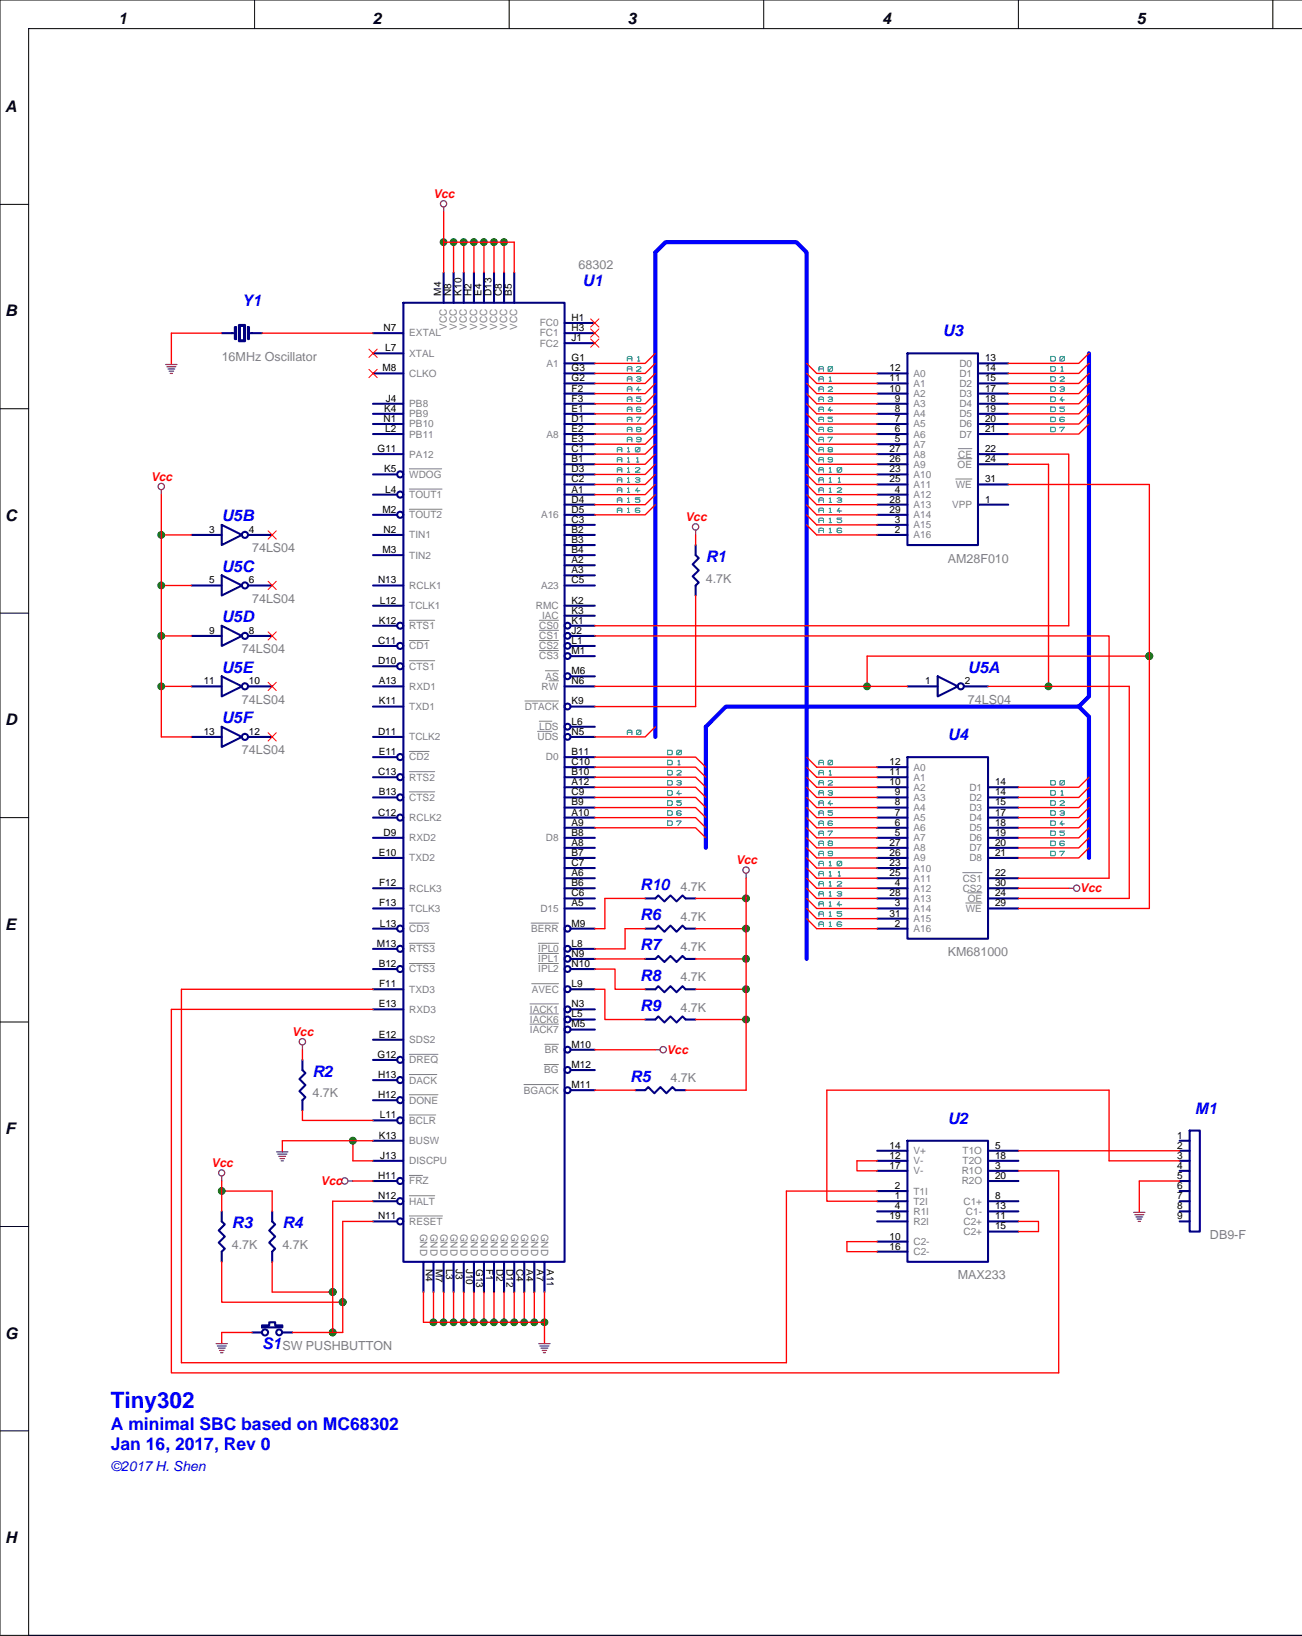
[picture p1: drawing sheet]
<svg xmlns="http://www.w3.org/2000/svg" width="222mm" height="279mm" viewBox="0 0 222 279" stroke-linecap="round" stroke-linejoin="round" font-family="sans-serif">
<g fill="none" stroke="#000" stroke-width=".17">
<path d="M43.5 0v4.9M86.9 0v4.9M130.4 0v4.9M173.8 0v4.9M217.3 0v4.9M222.3 4.9h-217.4v274.4M222.3 0h-222.3v279.3h222.3M0 34.9h4.9M0 69.8h4.9M0 104.7h4.9M0 139.6h4.9M0 174.5h4.9"/>
<path d="M0 209.5h4.9M0 244.4h4.9"/>
</g>
<g fill="none" stroke="#000080" stroke-width=".35">
<path d="M37.8 56.9h2.3M40.1 55.9h.2v2h-.2zM40.8 55.5h1v2.8h-1zM41 55.7h.7v2.4h-.7zM42.3 55.9h.2v2h-.2zM42.5 56.9h2.2M63.7 56.9h5.2M68.9 51.7h27.5v163.8h-27.5zM75.7 46.5v5.2M77.4 46.5v5.2M79.2 46.5v5.2M80.9 46.5v5.2"/>
<path d="M82.6 46.5v5.2M84.3 46.5v5.2M86 46.5v5.2M87.8 46.5v5.2M96.4 55.2h5.1M96.4 56.9h5.1M96.4 58.6h5.1M63.7 63.8h5.2M63.7 69h5.2M63.7 70.7h5.2M63.7 72.4h5.2M63.7 74.1h5.2"/>
<path d="M63.7 77.6h5.2M63.7 60.3h5.2M96.4 62.1h5.1M96.4 63.8h5.1M96.4 65.5h5.1M96.4 67.2h5.1M96.4 69h5.1M96.4 70.7h5.1M96.4 72.4h5.1M96.4 74.1h5.1M96.4 75.9h5.1M96.4 77.6h5.1"/>
<path d="M96.4 79.3h5.1M149.7 63.8h5.2M149.7 65.5h5.2M149.7 67.2h5.2M149.7 69h5.2M149.7 70.7h5.2M149.7 72.4h5.2M149.7 74.1h5.2M149.7 75.9h5.2M149.7 77.6h5.2M149.7 79.3h5.2M154.9 60.3h12v32.8h-12z"/>
<path d="M166.9 62.1h5.2M166.9 63.8h5.2M166.9 65.5h5.2M166.9 67.2h5.2M166.9 69h5.2M166.9 70.7h5.2M166.9 72.4h5.2M166.9 74.1h5.2M166.9 77.6h5.2M166.9 79.3h5.2M32.7 91.4h5.1M32.7 100h5.1"/>
<path d="M37.8 89.6l3.5 1.8-3.5 1.7zM37.8 98.3l3.5 1.7-3.5 1.7zM42.3 91.4h4.2M42.3 100h4.2M63.7 81h4.1M63.7 84.5h4.1M63.7 87.9h4.1M63.7 91.4h5.2M63.7 94.8h5.2M63.7 100h5.2M96.4 81h5.1M96.4 82.7h5.1"/>
<path d="M96.4 84.5h5.1M96.4 86.2h5.1M96.4 87.9h5.1M96.4 89.6h5.1M96.4 91.4h5.1M96.4 93.1h5.1M96.4 94.8h5.1M96.4 96.5h5.1M96.4 98.3h5.1M96.4 100h5.1M118.7 93.1v1.7l.6 .5-1.1 1.1 1.1 1-1.1 1 1.1 1.1-.6 .5v1.7M149.7 81h5.2"/>
<path d="M149.7 82.7h5.2M149.7 84.5h5.2M149.7 86.2h5.2M149.7 87.9h5.2M149.7 89.6h5.2M149.7 91.4h5.2M166.9 82.7h5.2M166.9 86.2h5.2M32.7 117.2h5.1M32.7 108.6h5.1M37.8 106.9l3.5 1.7-3.5 1.7zM37.8 115.5l3.5 1.7-3.5 1.7z"/>
<path d="M42.3 117.2h4.2M42.3 108.6h4.2M63.7 117.2h5.2M63.7 106.9h4.1M63.7 110.3h4.1M63.7 103.4h5.2M63.7 113.8h4.1M96.4 117.2h5.1M96.4 103.4h5.1M96.4 105.2h5.1M97.4 115.5h4.1M97.4 106.9h4.1"/>
<path d="M97.4 108.6h4.1M97.4 110.3h4.1M97.4 112.1h4.1M154.9 117.2h5.2M160.1 115.5l3.4 1.7-3.4 1.7zM164.5 117.2h4.2M32.7 125.9h5.1M37.8 124.1l3.5 1.8-3.5 1.7zM42.3 125.9h4.2M63.7 129.3h4.1M63.7 132.7h4.1M63.7 136.2h4.1"/>
<path d="M63.7 139.6h4.1M63.7 125.9h5.2M63.7 120.7h5.2M96.4 129.3h5.1M96.4 131h5.1M96.4 132.7h5.1M96.4 134.5h5.1M96.4 136.2h5.1M96.4 137.9h5.1M96.4 139.6h5.1M97.4 124.1h4.1M97.4 125.9h4.1"/>
<path d="M97.4 120.7h4.1M149.7 131h5.2M149.7 132.7h5.2M149.7 134.5h5.2M149.7 136.2h5.2M149.7 137.9h5.2M149.7 139.6h5.2M154.9 129.3h13.8v31h-13.8zM168.7 134.5h5.1M168.7 136.2h5.1M168.7 137.9h5.1M168.7 139.6h5.1"/>
<path d="M63.7 143.1h5.2M63.7 146.5h5.2M63.7 151.7h5.2M63.7 155.2h5.2M63.7 158.6h4.1M96.4 141.4h5.1M96.4 143.1h5.1M96.4 144.8h5.1M96.4 146.5h5.1M96.4 148.3h5.1M96.4 150h5.1M96.4 151.7h5.1"/>
<path d="M96.4 153.4h5.1M96.4 155.2h5.1M97.4 158.6h4.1M110.1 158.6h1.8l.5-.5 1 1 1-1 1.1 1 1-1 .5 .5h1.7M110.1 153.4h1.8l.5-.5 1 1 1-1 1.1 1 1-1 .5 .5h1.7M149.7 141.4h5.2M149.7 143.1h5.2M149.7 144.8h5.2M149.7 146.5h5.2M149.7 148.3h5.2M149.7 150h5.2M149.7 151.7h5.2"/>
<path d="M149.7 153.4h5.2M149.7 155.2h5.2M149.7 158.6h5.2M149.7 156.9h5.2M168.7 141.4h5.1M168.7 143.1h5.1M168.7 144.8h5.1M168.7 146.5h5.1M168.7 150h5.1M168.7 151.7h5.1M168.7 153.4h5.1M168.7 155.2h5.1"/>
<path d="M63.7 169h5.2M63.7 162.1h4.1M63.7 165.5h4.1M63.7 172.4h5.2M63.7 177.6h5.2M97.4 169h4.1M97.4 162.1h4.1M97.4 163.8h4.1M97.4 165.5h4.1M97.4 172.4h4.1M97.4 174.1h4.1M97.4 175.8h4.1"/>
<path d="M97.4 179.3h4.1M110.1 163.8h1.8l.5-.5 1 1 1-1 1.1 1 1-1 .5 .5h1.7M110.1 169h1.8l.5-.6 1 1.1 1-1.1 1.1 1.1 1-1.1 .5 .6h1.7M110.1 174.1h1.8l.5-.5 1 1 1-1 1.1 1 1-1 .5 .5h1.7M51.6 181v1.8l.5 .5-1 1 1 1-1 1.1 1 1-.5 .5v1.7M63.7 198.2h5.2M63.7 194.8h5.2M63.7 191.3h4.1M63.7 187.9h4.1M63.7 184.5h4.1M63.7 181h4.1M97.4 182.8h4.1"/>
<path d="M97.4 186.2h4.1M108.4 186.2h1.7l.6-.5 1 1 1-1 1 1 1.1-1 .5 .5h1.7M149.7 196.5h5.2M149.7 198.2h5.2M149.7 200h5.2M154.9 194.8h13.8v20.7h-13.8zM168.7 198.2h5.1M168.7 196.5h5.1M168.7 200h5.1M201.4 198.2h1.7M201.4 194.8h1.7M201.4 196.5h1.7"/>
<path d="M201.4 200h1.7M203.1 193.1h1.7v17.2h-1.7zM37.8 206.9v1.7l.6 .5-1.1 1 1.1 1.1-1.1 1 1.1 1.1-.6 .5v1.7M46.5 206.9v1.7l.5 .5-1 1 1 1.1-1 1 1 1.1-.5 .5v1.7M63.7 208.6h4.1M63.7 205.1h4.1M63.7 201.7h4.1M72.3 215.5v5.2M74 215.5v5.2M75.7 215.5v5.2M77.4 215.5v5.2M79.2 215.5v5.2"/>
<path d="M80.9 215.5v5.2M82.6 215.5v5.2M84.3 215.5v5.2M86 215.5v5.2M87.8 215.5v5.2M89.5 215.5v5.2M91.2 215.5v5.2M92.9 215.5v5.2M149.7 208.6h5.2M149.7 205.1h5.2M149.7 203.4h5.2M149.7 206.9h5.2"/>
<path d="M149.7 212h5.2M149.7 213.8h5.2M168.7 208.6h5.1M168.7 205.1h5.1M168.7 201.7h5.1M168.7 206.9h5.1M168.7 210.3h5.1M201.4 208.6h1.7M201.4 205.1h1.7M201.4 201.7h1.7M201.4 203.4h1.7M201.4 206.9h1.7"/>
<path d="M43 227.6h1.7M44.7 226.4h1.3v-.6h1v.6h1.2v.3h-3.5zM48.2 227.6h1.7"/>
<circle cx="41.8" cy="91.3" r=".52"/>
<circle cx="41.8" cy="100" r=".52"/>
<circle cx="68.3" cy="87.9" r=".52"/>
<circle cx="68.3" cy="81" r=".52"/>
<circle cx="68.3" cy="84.5" r=".52"/>
<circle cx="41.8" cy="108.6" r=".52"/>
<circle cx="41.8" cy="117.2" r=".52"/>
<circle cx="68.3" cy="110.3" r=".52"/>
<circle cx="68.3" cy="113.8" r=".52"/>
<circle cx="68.3" cy="106.9" r=".52"/>
<circle cx="96.9" cy="115.5" r=".51"/>
<circle cx="96.9" cy="110.3" r=".51"/>
<circle cx="96.9" cy="108.6" r=".51"/>
<circle cx="96.9" cy="106.9" r=".51"/>
<circle cx="96.9" cy="112" r=".51"/>
<circle cx="164" cy="117.2" r=".52"/>
<circle cx="41.8" cy="125.8" r=".52"/>
<circle cx="68.3" cy="136.2" r=".52"/>
<circle cx="68.3" cy="139.6" r=".52"/>
<circle cx="68.3" cy="132.7" r=".52"/>
<circle cx="68.3" cy="129.3" r=".52"/>
<circle cx="96.9" cy="125.8" r=".51"/>
<circle cx="96.9" cy="124.1" r=".51"/>
<circle cx="96.9" cy="120.7" r=".51"/>
<circle cx="68.3" cy="158.6" r=".52"/>
<circle cx="96.9" cy="158.6" r=".51"/>
<circle cx="68.3" cy="165.5" r=".52"/>
<circle cx="68.3" cy="162" r=".52"/>
<circle cx="96.9" cy="168.9" r=".51"/>
<circle cx="96.9" cy="172.4" r=".51"/>
<circle cx="96.9" cy="175.8" r=".51"/>
<circle cx="96.9" cy="165.5" r=".51"/>
<circle cx="96.9" cy="162" r=".51"/>
<circle cx="96.9" cy="163.8" r=".51"/>
<circle cx="96.9" cy="174.1" r=".51"/>
<circle cx="96.9" cy="179.3" r=".51"/>
<circle cx="68.3" cy="191.3" r=".52"/>
<circle cx="68.3" cy="184.5" r=".52"/>
<circle cx="68.3" cy="187.9" r=".52"/>
<circle cx="68.3" cy="181" r=".52"/>
<circle cx="96.9" cy="182.7" r=".51"/>
<circle cx="96.9" cy="186.2" r=".51"/>
<circle cx="68.3" cy="208.6" r=".52"/>
<circle cx="68.3" cy="205.1" r=".52"/>
<circle cx="68.3" cy="201.7" r=".52"/>
<circle cx="45.2" cy="227.6" r=".52"/>
<circle cx="47.7" cy="227.5" r=".5"/>
</g>
<g fill="none" stroke="#808080" stroke-width=".17">
<path d="M163.5 78.3h2.4M163.6 76.6h2.3M69.9 80.1h5.5M69.9 83.5h5.6M69.9 87h5.6M163.1 81.8h2.8M69.9 105.9h4.3M69.9 109.4h3.4M69.9 112.8h4.3M89.6 119.7h5.7M92.1 105.9h3.2M92.1 107.7h3.2"/>
<path d="M92.1 109.4h3.2M92.1 111.1h3.2M93.1 114.6h2.2M93.7 116.3h1.7M69.9 128.3h3.4M69.9 131.8h4.3M69.9 135.2h4.3M91.8 124.9h2.4M92.1 123.2h2.1M69.9 157.6h3.4M90.7 157.6h4.6M164.3 149h3.3"/>
<path d="M164.8 154.2h2.8M165.2 152.5h2.4M69.9 161.1h4.3M69.9 164.5h4.3M90.5 171.4h4.8M90.5 173.2h4.8M90.5 174.9h4.8M90.8 168h4.5M91.9 161.1h3.4M91.9 162.8h3.4M91.9 164.5h3.4M93 178.4h2.3"/>
<path d="M69.9 190.4h4.5M69.9 187h4.9M69.9 183.5h4.7M69.9 180.1h4.9M89.4 185.2h5.9M92.9 181.8h2.4M69.9 207.7h5.6M69.9 204.2h4.3M69.9 200.7h2.2"/>
</g>
<path d="M185.9 60.3v58.6l-1.8 1.8M111.9 125.9v-82.8l1.7-1.7h22.4l1.7 1.7v120.7M120.5 144.8v-20.7l3.4-3.4h60.2l1.8 1.7v24.1" fill="none" stroke="#00f" stroke-width=".7"/>
<g fill="none" stroke="#f00" stroke-width=".23">
<path d="M75.7 36.2v5.2h1.7M37.8 56.9h-8.5v5.2M44.7 56.9h19M75.7 41.4v5.1M77.4 41.4v5.1M77.4 41.4h10.4v5.1M79.2 41.4v5.1M80.9 41.4v5.1M82.6 41.4v5.1M84.3 41.4v5.1M86 41.4v5.1M111.9 60.3l-1.8 1.8h-8.6"/>
<path d="M111.9 62.1l-1.8 1.7h-8.6M111.9 63.8l-1.8 1.7h-8.6M111.9 65.5l-1.8 1.7h-8.6M111.9 67.2l-1.8 1.8h-8.6M111.9 69l-1.8 1.7h-8.6M111.9 70.7l-1.8 1.7h-8.6M111.9 72.4l-1.8 1.7h-8.6M111.9 74.1l-1.8 1.8h-8.6M111.9 75.9l-1.8 1.7h-8.6M111.9 77.6l-1.8 1.7h-8.6M111.9 79.3l-1.8 1.7h-8.6M137.7 62.1l1.7 1.7h10.3"/>
<path d="M137.7 63.8l1.7 1.7h10.3M137.7 65.5l1.7 1.7h10.3M137.7 67.2l1.7 1.8h10.3M137.7 69l1.7 1.7h10.3M137.7 70.7l1.7 1.7h10.3M137.7 72.4l1.7 1.7h10.3M137.7 74.1l1.7 1.8h10.3M137.7 75.9l1.7 1.7h10.3M137.7 77.6l1.7 1.7h10.3M137.7 79.3l1.7 1.7h10.3M172.1 77.6h10.3v29.3h-80.9M172.1 79.3h6.9v37.9"/>
<path d="M185.9 60.3l-1.7 1.8h-12.1M185.9 62.1l-1.7 1.7h-12.1M185.9 63.8l-1.7 1.7h-12.1M185.9 65.5l-1.7 1.7h-12.1M185.9 67.2l-1.7 1.8h-12.1M185.9 69l-1.7 1.7h-12.1M185.9 70.7l-1.7 1.7h-12.1M185.9 72.4l-1.7 1.7h-12.1M27.5 91.4h5.2M27.5 100h5.2M27.5 91.4v34.5h5.2M27.5 84.5v6.9"/>
<path d="M111.9 81l-1.8 1.7h-8.6M111.9 82.7l-1.8 1.8h-8.6M111.9 84.5l-1.8 1.7h-8.6M111.9 86.2l-1.8 1.7h-8.6M118.7 91.4v1.7M137.7 81l1.7 1.7h10.3M137.7 82.7l1.7 1.8h10.3M137.7 84.5l1.7 1.7h10.3M137.7 86.2l1.7 1.7h10.3M137.7 87.9l1.7 1.7h10.3M137.7 89.6l1.7 1.8h10.3M172.1 82.7h24.1v72.5h-22.4"/>
<path d="M27.5 108.6h5.2M27.5 117.2h5.2M101.5 108.6h87.8v41.4h-15.5M101.5 117.2h53.4M118.7 101.7v19h-17.2M168.7 117.2h24.1v36.2h-19M196.2 112.1h-48.2v5.1M101.5 129.3h17.2l1.8 1.7M101.5 131h17.2l1.8 1.7M101.5 132.7h17.2l1.8 1.8M101.5 134.5h17.2l1.8 1.7M101.5 136.2h17.2l1.8 1.7"/>
<path d="M101.5 137.9h17.2l1.8 1.7M101.5 139.6h17.2l1.8 1.8M111.9 124.1l-1.8 1.8h-8.6M137.7 129.3l1.7 1.7h10.3M137.7 131l1.7 1.7h10.3M137.7 132.7l1.7 1.8h10.3M137.7 134.5l1.7 1.7h10.3M137.7 136.2l1.7 1.7h10.3M137.7 137.9l1.7 1.7h10.3M137.7 139.6l1.7 1.8h10.3M185.9 132.7l-1.7 1.8h-10.4M185.9 134.5l-1.7 1.7h-10.4"/>
<path d="M185.9 136.2l-1.7 1.7h-10.4M185.9 137.9l-1.7 1.7h-10.4M185.9 139.6l-1.7 1.8h-10.4M101.5 141.4h17.2l1.8 1.7M110.1 153.4h-6.8v5.2h-1.8M110.1 158.6h-3.4v3.5h-5.2M118.7 153.4h8.7M118.7 158.6h8.7M127.4 153.4v32.8h-10.4M127.4 150v3.4M137.7 141.4l1.7 1.7h10.3M137.7 143.1l1.7 1.7h10.3"/>
<path d="M137.7 144.8l1.7 1.7h10.3M137.7 146.5l1.7 1.8h10.3M137.7 148.3l1.7 1.7h10.3M137.7 150l1.7 1.7h10.3M137.7 151.7l1.7 1.7h10.3M137.7 153.4l1.7 1.8h10.3M137.7 155.2l1.7 1.7h10.3M137.7 156.9l1.7 1.7h10.3M173.8 151.7h8.6M185.9 144.8l-1.8 1.7h-10.3M185.9 141.4l-1.7 1.7h-10.4M185.9 143.1l-1.7 1.7h-10.4"/>
<path d="M51.6 179.3v1.7M63.7 169h-32.7v63.7h103.2v-29.3h15.5M63.7 172.4h-34.4v62.1h151.4v-34.5h-6.9M101.5 169h1.8v5.1h6.8M101.5 165.5h3.5v3.5h5.1M101.5 179.3h10.4M101.5 163.8h8.6M118.7 169h8.7M118.7 163.8h8.7M118.7 174.1h8.7M51.6 189.6v1.7h12.1M60.2 194.8v3.4h3.5"/>
<path d="M63.7 194.8h-15.5v1.7M101.5 186.2h6.9M149.7 198.2h-3.4v1.8h3.4M173.8 196.5h27.6M201.4 198.2h-12.1v-12h-48.2v18.9h8.6M37.8 215.5v6.9h20.7M37.8 203.4h8.7v3.5M37.8 201.7v5.2M46.5 215.5v5.2h10.3M60.2 201.7h3.5M63.7 205.1h-6.9v22.5M63.7 208.6h-5.2v19h-8.6"/>
<path d="M149.7 212h-5.1v1.8h5.1M173.8 208.6h3.5v1.7h-3.5M201.4 201.7h-6.9v5.2M43 227.6h-5.2v1.7M72.3 220.7v5.1h20.6M74 220.7v5.1M75.7 220.7v5.1M77.4 220.7v5.1M79.2 220.7v5.1M80.9 220.7v5.1M82.6 220.7v5.1M84.3 220.7v5.1"/>
<path d="M86 220.7v5.1M87.8 220.7v5.1M89.5 220.7v5.1M91.2 220.7v5.1M92.9 220.7v8.6"/>
</g>
<g fill="none" stroke="#008080" stroke-width=".17">
<path d="M105.4 78.9v-.6l.2-.2 .6 .2v.6M105.4 78.5h.8M105.4 77.2v-.7l.2-.1 .6 .1v.7M105.4 76.8h.8M107.1 61.7v-.7l.2-.1h.4l.2 .1v.7M107.1 63.4v-.7l.2-.1 .6 .1v.7M107.1 65.1v-.6l.2-.2 .6 .2v.6M107.1 66.8v-.6l.2-.1 .6 .1v.6M107.1 68.6v-.7l.2-.1 .6 .1v.7M107.1 70.3v-.6l.2-.2h.4l.2 .2v.6M107.1 72v-.6l.2-.2 .6 .2v.6M107.1 73.7v-.6l.2-.1 .6 .1v.6"/>
<path d="M107.1 75.5v-.7l.2-.1 .6 .1v.7M107.1 63h.8M107.1 64.7h.8M107.1 66.4h.8M107.1 68.2h.8M107.1 69.9h.8M107.1 71.6h.8M107.1 73.3h.8M107.1 75.1h.8M107.1 61.3h.8M107.1 78.3l.2-.2v.8M107.1 80l.2-.1v.7"/>
<path d="M107.1 78.9h.4M107.1 76.5l.2-.1v.8M107.1 77.2h.4M108.5 80l.1-.1 .6 .1v.1l-.7 .5h.7M108.5 76.5l.6-.1 .1 .1v.5l-.6 .2-.1-.2zM108.6 78.3l.3-.2v.8M108.6 78.9h.5M108.6 62.7l.2-.1 .6 .1v.2l-.8 .5h.8M108.6 64.5l.6-.2 .2 .2-.2 .2M108.6 71.4v-.2h.8l-.6 .8M108.6 73.1l.6-.1 .2 .1-.2 .2 .2 .3-.6 .1-.2-.1 .2-.3zM108.8 61l.2-.1v.8"/>
<path d="M108.8 64.7h.4l.2 .3-.2 .1-.6-.1M108.8 73.3h.4M108.8 61.7h.4M109 66.1l-.4 .5h.8M109 66.4v.4M109.2 76.4l-.7 .8M109.4 67.8h-.8v.3h.6l.2 .1v.2l-.2 .2h-.4l-.2-.2M109.4 69.7l-.2-.2h-.4l-.2 .2v.5l.6 .1 .2-.1-.2-.3h-.4l-.2 .1M109.4 75l-.6 .1-.2-.1 .2-.3 .6 .1v.5l-.2 .2-.6-.2M139.8 63.4v-.7l.2-.1 .6 .1v.7M139.8 65.1v-.6l.2-.2 .6 .2v.6M139.8 66.8v-.6l.2-.1 .6 .1v.6"/>
<path d="M139.8 68.6v-.7l.2-.1 .6 .1v.7M139.8 70.3v-.6l.2-.2h.4l.2 .2v.6M139.8 72v-.6l.2-.2 .6 .2v.6M139.8 73.7v-.6l.2-.1 .6 .1v.6M139.8 75.5v-.7l.2-.1 .6 .1v.7M139.8 77.2v-.7l.2-.1 .6 .1v.7M139.8 78.9v-.6l.2-.2 .6 .2v.6M139.8 63h.8M139.8 64.7h.8M139.8 66.4h.8M139.8 68.2h.8M139.8 69.9h.8"/>
<path d="M139.8 71.6h.8M139.8 73.3h.8M139.8 75.1h.8M139.8 76.8h.8M139.8 78.5h.8M141.4 66.2l.1-.1 .6 .1v.1l-.7 .5h.7M141.4 67.9l.5-.1 .2 .1-.2 .3M141.4 74.8v-.1h.7l-.6 .8M141.4 62.7l.1-.1 .6 .1v.6l-.2 .1-.5-.1zM141.4 76.5l.5-.1 .2 .1-.2 .3 .2 .2-.6 .2-.1-.2 .1-.2zM141.5 64.5l.2-.2v.8M141.5 68.2h.4l.2 .2-.2 .2h-.4l-.1-.2"/>
<path d="M141.5 80l.2-.1v.7M141.5 65.1h.4M141.5 76.8h.4M141.7 69.5l-.3 .5h.7M141.7 69.9v.4M142.1 71.2h-.7v.3h.5l.2 .1v.3l-.2 .1-.5-.1M142.1 73.1l-.2-.1-.5 .1v.5l.5 .1 .2-.1-.2-.3h-.4l-.1 .2M142.1 78.4l-.6 .1-.1-.1 .1-.3 .6 .2v.5l-.2 .1-.5-.1M142.1 62.6l-.7 .8M142.9 80l.2-.1 .6 .1v.5l-.2 .1h-.4l-.2-.1zM143.7 79.9l-.8 .7M179.4 64.3h.6l.1 .2v.5l-.1 .1h-.6z"/>
<path d="M179.4 66.1h.6l.1 .1v.5l-.1 .1h-.6zM179.4 73h.6l.1 .1v.5l-.1 .1h-.6zM179.4 60.9h.6l.1 .1v.5l-.1 .2h-.6zM179.4 62.6h.6l.1 .1v.6l-.1 .1h-.6zM179.4 67.8h.6l.1 .1v.5l-.1 .2h-.6zM179.4 69.5h.6l.1 .2v.5l-.1 .1h-.6zM179.4 71.2l.7 .2v.5l-.1 .1h-.6zM180.9 64.5l.2-.2 .6 .2v.1l-.8 .5h.8M180.9 66.2l.6-.1 .2 .1v.1l-.2 .1M180.9 73.1v-.1h.8l-.6 .7M180.9 61l.2-.1h.4l.2 .1v.5l-.2 .2-.6-.2zM181.1 66.4h.4l.2 .3-.2 .1-.6-.1"/>
<path d="M181.1 62.7l.2-.1v.8M181.1 63.4h.4M181.3 67.8l-.4 .5h.8M181.3 68.2v.4M181.7 69.5h-.8v.3h.6l.2 .1v.3l-.2 .1-.6-.1M181.7 71.4l-.2-.2-.6 .2v.5l.6 .1 .2-.1-.2-.3-.6 .2M181.7 60.9l-.8 .8M105.4 84.1v-.7l.2-.1 .6 .1v.7M105.4 85.8v-.6l.2-.2 .6 .2v.6M105.4 87.5v-.6l.2-.1 .6 .1v.6M105.4 83.7h.8M105.4 85.4h.8"/>
<path d="M105.4 87.1h.8M105.4 82.4v-.7l.2-.1h.3l.3 .1v.7M105.4 82h.8M105.4 80.6v-.6l.2-.1 .6 .1v.6M105.4 80.2h.8M107.1 83.4l.2-.1v.8M107.1 85.2l.2-.2v.8M107.1 86.9l.2-.1v.7M107.1 84.1h.4M107.1 85.8h.4M107.1 87.5h.4M107.1 81.7l.2-.1v.8"/>
<path d="M107.1 82.4h.4M107.1 80.6h.4M108.5 81.7l.1-.1h.5l.1 .1-.1 .3M108.6 82h.5l.1 .2-.1 .2-.6-.2M108.9 83.3l-.4 .5h.7M108.9 83.7v.4M109.2 85h-.7v.3h.6l.1 .1v.3l-.1 .1-.6-.1M109.2 86.9l-.1-.1-.6 .1v.5l.6 .1 .1-.1-.1-.3-.6 .2M139.8 87.5v-.6l.2-.1 .6 .1v.6M139.8 89.3v-.7l.2-.1 .6 .1v.7M139.8 91v-.7l.2-.1 .6 .1v.7M139.8 87.1h.8"/>
<path d="M139.8 88.9h.8M139.8 90.6h.8M139.8 85.8v-.6l.2-.2 .6 .2v.6M139.8 85.4h.8M139.8 82.4v-.7l.2-.1h.4l.2 .1v.7M139.8 84.1v-.7l.2-.1 .6 .1v.7M139.8 82h.8M139.8 83.7h.8M139.8 80.6v-.6l.2-.1 .6 .1v.6M139.8 80.2h.8M141.5 86.9l.2-.1v.7M141.5 88.6l.2-.1v.8"/>
<path d="M141.5 90.3l.2-.1v.8M141.5 87.5h.4M141.5 89.3h.4M141.5 91h.4M141.5 85.2l.2-.2v.8M141.5 85.8h.4M141.5 81.7l.2-.1v.8M141.5 83.4l.2-.1v.8M141.5 82.4h.4M141.5 84.1h.4M141.5 80.6h.4M142.9 85.2l.6-.2 .2 .2-.2 .2"/>
<path d="M142.9 83.4l.2-.1 .6 .1v.2l-.8 .5h.8M143.1 85.4h.4l.2 .3-.2 .1-.6-.1M143.1 81.7l.2-.1v.8M143.1 82.4h.4M143.3 86.8l-.4 .5h.8M143.3 87.1v.4M143.7 88.5h-.8v.2h.6l.2 .2v.2l-.2 .2h-.4l-.2-.2M143.7 90.3l-.2-.1-.6 .1v.5l.6 .2 .2-.2-.2-.2-.6 .1M107.1 125.5v-.7l.2-.1 .6 .1v.7M107.1 125.1h.8M108.6 124.8l.6-.1 .2 .1v.5l-.6 .2-.2-.2zM109.4 124.7l-.8 .8"/>
<path d="M114 128.1h.6l.1 .1v.6l-.1 .1h-.6zM114 129.8h.6l.1 .2v.5l-.1 .1h-.6zM114 131.6h.6l.1 .1v.5l-.1 .2h-.6zM114 133.3h.6l.1 .1v.5l-.1 .2h-.6zM114 135h.6l.1 .1v.6l-.1 .1h-.6zM114 136.8h.6l.1 .1v.5l-.1 .1h-.6zM114 138.5h.6l.1 .1v.5l-.7 .1zM115.5 131.7l.2-.1 .6 .1v.1l-.8 .6h.8M115.5 133.4l.6-.1 .2 .1-.2 .3M115.5 128.2l.2-.1 .6 .1v.6l-.2 .1-.6-.1zM115.7 130l.2-.2v.8M115.7 133.7h.4l.2 .2-.2 .2-.6-.2"/>
<path d="M115.7 130.6h.4M115.9 135l-.4 .5h.8M115.9 135.4v.4M116.3 136.8h-.8v.2h.6l.2 .1v.3l-.2 .1h-.4l-.2-.1M116.3 138.6l-.2-.1-.6 .1v.5l.6 .1 .2-.1-.2-.2h-.4l-.2 .1M116.3 128.1l-.8 .8M139.8 130.6v-.6l.2-.2h.4l.2 .2v.6M139.8 132.4v-.7l.2-.1 .6 .1v.7M139.8 134.1v-.7l.2-.1 .6 .1v.7M139.8 135.8v-.7l.2-.1 .6 .1v.7M139.8 137.5v-.6l.2-.1 .6 .1v.6M139.8 139.2v-.6l.2-.1 .6 .1v.6"/>
<path d="M139.8 130.2h.8M139.8 132h.8M139.8 133.7h.8M139.8 135.4h.8M139.8 137.1h.8M139.8 138.9h.8M141.4 133.4l.1-.1 .6 .1v.2l-.7 .5h.7M141.4 135.1l.5-.1 .2 .1v.2l-.2 .1M141.4 130l.1-.2h.4l.2 .2v.5l-.2 .1-.5-.1zM141.5 131.7l.2-.1v.8M141.5 135.4h.4l.2 .3-.2 .1-.5-.1M141.5 132.4h.4"/>
<path d="M141.7 136.8l-.3 .5h.7M141.7 137.1v.4M142.1 138.5h-.7v.2h.5l.2 .2v.2l-.2 .1-.5-.1M142.1 129.8l-.7 .8M179.4 136.8h.6l.1 .1v.5l-.1 .1h-.6zM179.4 138.5h.6l.1 .1v.5l-.7 .1zM179.4 133.3h.6l.1 .1v.5l-.1 .2h-.6zM179.4 135h.6l.1 .1v.6l-.1 .1h-.6zM180.9 136.9l.2-.1 .6 .1-.8 .6h.8M180.9 138.6l.6-.1 .2 .1-.2 .3M180.9 133.4l.6-.1 .2 .1v.5l-.6 .2-.2-.2zM181.1 138.9h.4l.2 .2-.2 .1-.6-.1"/>
<path d="M181.1 135.1l.2-.1v.8M181.1 135.8h.4M181.7 133.3l-.8 .8M114 140.2l.7 .1v.5l-.1 .2h-.6zM115.5 140.3v-.1h.8l-.6 .8M139.8 154.7v-.6l.2-.1 .6 .1v.6M139.8 154.4h.8M139.8 153v-.6l.2-.1 .6 .1v.6M139.8 152.7h.8M139.8 149.6v-.7l.2-.1 .6 .1v.7M139.8 151.3v-.6l.2-.2h.4l.2 .2v.6M139.8 156.5v-.7l.2-.1 .6 .1v.7"/>
<path d="M139.8 158.2v-.6l.2-.2 .6 .2v.6M139.8 149.2h.8M139.8 150.9h.8M139.8 156.1h.8M139.8 157.8h.8M139.8 141v-.7l.2-.1 .6 .1v.7M139.8 142.7v-.7l.2-.1 .6 .1v.7M139.8 144.4v-.6l.2-.2 .6 .2v.6M139.8 146.2v-.7l.2-.1 .6 .1v.7M139.8 147.9v-.7l.2-.1h.4l.2 .1v.7M139.8 140.6h.8M139.8 142.3h.8"/>
<path d="M139.8 144h.8M139.8 145.8h.8M139.8 147.5h.8M141.4 142v-.1h.7l-.6 .8M141.4 143.8l.1-.2 .6 .2-.2 .2 .2 .3-.2 .1-.5-.1 .1-.3zM141.5 154.1l.2-.1v.7M141.5 154.7h.4M141.5 152.4l.2-.1v.7M141.5 153h.4M141.5 148.9l.2-.1v.8M141.5 150.7l.2-.2v.8M141.5 155.8l.2-.1v.8"/>
<path d="M141.5 157.6l.2-.2v.8M141.5 149.6h.4M141.5 151.3h.4M141.5 156.5h.4M141.5 158.2h.4M141.5 147.2l.2-.1v.8M141.5 144h.4M141.5 147.9h.4M142.1 140.3l-.2-.1-.5 .1v.5l.5 .2 .2-.2-.2-.2-.5 .1M142.1 145.6l-.2 .2h-.4l-.1-.2 .1-.2 .6 .1v.5l-.2 .2h-.4l-.1-.2M142.9 152.4l.6-.1 .2 .1-.2 .3M142.9 150.7l.2-.2h.4l.2 .2-.8 .6h.8"/>
<path d="M142.9 147.2l.2-.1h.4l.2 .1v.5l-.6 .2-.2-.2zM143.1 152.7h.4l.2 .1v.1l-.2 .1-.6-.1M143.1 148.9l.2-.1v.8M143.1 149.6h.4M143.3 154l-.4 .5h.8M143.3 154.4v.3M143.7 155.7h-.8v.3h.6l.2 .1v.3l-.2 .1-.6-.1M143.7 157.6l-.2-.2-.6 .2v.5l.2 .1h.4l.2-.3-.2-.1-.6 .1M143.7 147.1l-.8 .8M179.4 145.4h.6l.1 .1v.5l-.1 .2h-.6zM179.4 140.2l.7 .1v.5l-.1 .2h-.6zM179.4 141.9h.6l.1 .1v.6l-.1 .1h-.6z"/>
<path d="M179.4 143.6h.6l.1 .2v.5l-.1 .1h-.6zM180.9 145.5v-.1h.8l-.6 .8M181.3 140.2l-.4 .5h.8M181.3 140.6v.4M181.7 141.9h-.8v.3h.6l.2 .1v.3l-.2 .1-.6-.1M181.7 143.8l-.2-.2-.6 .2v.5l.6 .1 .2-.1-.2-.3-.6 .2"/>
</g>
<g fill="none" stroke="#800080" stroke-width=".21">
<path d="M75.7 35.4v.8M28.3 62.3h1.9M28.5 62.6h1.5M28.7 63h1.1M28.9 63.4h.7M29.1 63.8h.3M29.3 62.1v.2M27.5 83.7v.8M118.7 90.5v.9M127.4 149.2v.8M182.4 151.7h.9M51.6 178.5v.8"/>
<path d="M111.9 179.3h.8M47.2 196.7h1.9M47.4 197.1h1.6M47.6 197.5h1.1M47.8 197.9h.8M48 198.2h.4M48.2 196.5v.2M37.8 200.9v.8M59.4 201.7h.8M193.5 207.1h1.9M193.7 207.5h1.5M193.9 207.8h1.2"/>
<path d="M194.1 208.2h.8M194.3 208.6h.4M194.5 206.9v.2M36.9 229.5h1.9M37.1 229.9h1.5M37.3 230.2h1.1M37.5 230.6h.7M37.7 231h.4M37.8 229.3v.2M92 229.5h1.9M92.2 229.9h1.5M92.4 230.2h1.1"/>
<path d="M92.6 230.6h.7M92.8 231h.3M92.9 229.3v.2"/>
<circle cx="75.7" cy="34.8" r=".53"/>
<circle cx="27.5" cy="83.1" r=".54"/>
<circle cx="118.7" cy="90" r=".54"/>
<circle cx="127.3" cy="148.6" r=".54"/>
<circle cx="183.8" cy="151.7" r=".53"/>
<circle cx="51.6" cy="177.9" r=".54"/>
<circle cx="113.2" cy="179.3" r=".54"/>
<circle cx="37.8" cy="200.3" r=".52"/>
<circle cx="58.9" cy="201.7" r=".54"/>
</g>
<g fill="#008000" stroke="#008000" stroke-width=".69">
<circle cx="75.7" cy="41.3" r=".32"/>
<circle cx="86" cy="41.3" r=".33"/>
<circle cx="84.3" cy="41.3" r=".33"/>
<circle cx="82.6" cy="41.3" r=".32"/>
<circle cx="80.9" cy="41.3" r=".33"/>
<circle cx="79.1" cy="41.3" r=".33"/>
<circle cx="77.4" cy="41.3" r=".32"/>
<circle cx="92.9" cy="225.8" r=".33"/>
<circle cx="91.2" cy="225.8" r=".33"/>
<circle cx="89.5" cy="225.8" r=".32"/>
<circle cx="87.8" cy="225.8" r=".33"/>
<circle cx="86" cy="225.8" r=".33"/>
<circle cx="84.3" cy="225.8" r=".33"/>
<circle cx="82.6" cy="225.8" r=".32"/>
<circle cx="80.9" cy="225.8" r=".33"/>
<circle cx="79.2" cy="225.8" r=".33"/>
<circle cx="77.4" cy="225.8" r=".32"/>
<circle cx="75.7" cy="225.8" r=".32"/>
<circle cx="74" cy="225.8" r=".33"/>
<circle cx="179" cy="117.2" r=".33"/>
<circle cx="148" cy="117.2" r=".32"/>
<circle cx="196.2" cy="112" r=".33"/>
<circle cx="60.2" cy="194.8" r=".33"/>
<circle cx="56.8" cy="227.6" r=".32"/>
<circle cx="37.8" cy="203.4" r=".32"/>
<circle cx="58.5" cy="222.4" r=".33"/>
<circle cx="56.8" cy="220.7" r=".32"/>
<circle cx="127.3" cy="153.4" r=".33"/>
<circle cx="127.3" cy="158.6" r=".33"/>
<circle cx="127.3" cy="163.8" r=".33"/>
<circle cx="127.3" cy="168.9" r=".33"/>
<circle cx="127.3" cy="174.1" r=".33"/>
<circle cx="27.5" cy="91.4" r=".33"/>
<circle cx="27.5" cy="100" r=".33"/>
<circle cx="27.5" cy="108.6" r=".33"/>
<circle cx="27.5" cy="117.2" r=".33"/>
</g>
<g fill="none" stroke="#f00" stroke-width=".17">
<path d="M63 59.6l1.4 1.4M64.4 59.6l-1.4 1.4M100.8 57.9l1.4 1.4M100.8 56.2l1.4 1.4M100.8 54.5l1.4 1.4M102.2 57.9l-1.4 1.4M102.2 56.2l-1.4 1.4M102.2 54.5l-1.4 1.4M63 63.1l1.4 1.4M64.4 63.1l-1.4 1.4M45.8 90.7l1.4 1.4M45.8 99.3l1.4 1.4"/>
<path d="M47.2 90.7l-1.4 1.4M47.2 99.3l-1.4 1.4M45.8 107.9l1.4 1.4M45.8 116.5l1.4 1.4M47.2 107.9l-1.4 1.4M47.2 116.5l-1.4 1.4M45.8 125.1l1.4 1.5M47.2 125.1l-1.4 1.5"/>
</g>
<text font-size="3.8" fill="#00f" x="18.9" y="240.5">Tiny302</text>
<g font-size="3" fill="#00f">
<text x="18.9" y="244.1">A minimal SBC based on MC68302</text>
<text x="18.9" y="247.6">Jan 16, 2017, Rev 0</text>
</g>
<g font-size="2.7">
<text x="20.2" y="4.1">1</text>
<text x="63.7" y="4.1">2</text>
<text x="107.1" y="4.1">3</text>
<text x="150.6" y="4.1">4</text>
<text x="194.1" y="4.1">5</text>
<text x=".9" y="19.1">A</text>
<text x=".9" y="54">B</text>
<text x=".9" y="88.9">C</text>
<text x=".9" y="123.9">D</text>
<text x=".9" y="158.8">E</text>
<text x=".9" y="193.7">F</text>
<text x=".9" y="228.6">G</text>
<text x=".9" y="263.5">H</text>
</g>
<g font-size="2.7" fill="#00f">
<text x="41.3" y="52.3">Y1</text>
<text x="99.4" y="48.9">U1</text>
<text x="160.9" y="57.5">U3</text>
<text x="37.8" y="89">U5B</text>
<text x="120.5" y="95.9">R1</text>
<text x="37.8" y="97.7">U5C</text>
<text x="37.8" y="106.3">U5D</text>
<text x="37.8" y="114.9">U5E</text>
<text x="165.2" y="114.9">U5A</text>
<text x="37.8" y="123.5">U5F</text>
<text x="161.8" y="126.4">U4</text>
<text x="109.3" y="152">R10</text>
<text x="109.3" y="157.1">R6</text>
<text x="109.3" y="162.3">R7</text>
<text x="109.3" y="167.5">R8</text>
<text x="109.3" y="172.7">R9</text>
<text x="53.3" y="183.9">R2</text>
<text x="107.6" y="184.7">R5</text>
<text x="161.8" y="191.9">U2</text>
<text x="203.9" y="190.2">M1</text>
<text x="39.6" y="209.7">R3</text>
<text x="48.2" y="209.7">R4</text>
<text x="44.7" y="230.4">S1</text>
</g>
<text font-size="2.4" fill="#00f" x="18.9" y="251.2">©2017 H. Shen</text>
<g font-size="2.1" fill="#f00">
<text x="73.9" y="33.8">Vcc</text>
<text x="25.7" y="82.1">Vcc</text>
<text x="117" y="89">Vcc</text>
<text x="125.6" y="147.6">Vcc</text>
<text x="184.3" y="152.4">Vcc</text>
<text x="49.8" y="176.9">Vcc</text>
<text x="113.8" y="180">Vcc</text>
<text x="36.1" y="199.3">Vcc</text>
<text x="54.7" y="202.4">Vcc</text>
</g>
<g font-size="2.1" fill="#808080">
<text x="98.8" y="45.9">68302</text>
<text x="37.8" y="61.6">16MHz Oscillator</text>
<text x="43" y="94.3">74LS04</text>
<text x="120.5" y="99.5">4.7K</text>
<text x="161.8" y="96.1">AM28F010</text>
<text x="43" y="103">74LS04</text>
<text x="41.3" y="111.6">74LS04</text>
<text x="41.3" y="120.2">74LS04</text>
<text x="165.2" y="120.2">74LS04</text>
<text x="41.3" y="128.8">74LS04</text>
<text x="116.2" y="152.1">4.7K</text>
<text x="116.2" y="157.3">4.7K</text>
<text x="116.2" y="162.4">4.7K</text>
<text x="116.2" y="167.6">4.7K</text>
<text x="161.8" y="163.3">KM681000</text>
<text x="116.2" y="172.8">4.7K</text>
<text x="114.4" y="184.8">4.7K</text>
<text x="53.3" y="187.4">4.7K</text>
<text x="39.6" y="213.3">4.7K</text>
<text x="48.2" y="213.3">4.7K</text>
<text x="206.5" y="211.6">DB9-F</text>
<text x="163.5" y="218.5">MAX233</text>
<text x="48.2" y="230.5">SW PUSHBUTTON</text>
</g>
<g font-size="1.7">
<text x="75.3" y="50.5" transform="rotate(-90 75.3 50.5)">M4</text>
<text x="77" y="50.5" transform="rotate(-90 77 50.5)">N8</text>
<text x="78.8" y="50.5" transform="rotate(-90 78.8 50.5)">K10</text>
<text x="80.5" y="50.5" transform="rotate(-90 80.5 50.5)">H2</text>
<text x="82.2" y="50.5" transform="rotate(-90 82.2 50.5)">E4</text>
<text x="83.9" y="50.5" transform="rotate(-90 83.9 50.5)">D13</text>
<text x="85.6" y="50.5" transform="rotate(-90 85.6 50.5)">C8</text>
<text x="87.4" y="50.5" transform="rotate(-90 87.4 50.5)">B5</text>
<text x="65.5" y="56.5">N7</text>
<text x="65.8" y="60">L7</text>
<text x="97.6" y="54.8">H1</text>
<text x="97.6" y="56.5">H3</text>
<text x="97.6" y="58.3">J1</text>
<text x="65.3" y="63.4">M8</text>
<text x="97.6" y="61.7">G1</text>
<text x="97.6" y="63.4">G3</text>
<text x="97.6" y="65.1">G2</text>
<text x="151.8" y="63.4">12</text>
<text x="151.8" y="65.1">11</text>
<text x="168.1" y="61.7">13</text>
<text x="168.1" y="63.4">14</text>
<text x="168.1" y="65.1">15</text>
<text x="65.6" y="70.3">K4</text>
<text x="65.8" y="68.6">J4</text>
<text x="97.6" y="66.9">F2</text>
<text x="97.6" y="68.6">F3</text>
<text x="97.6" y="70.3">E1</text>
<text x="151.8" y="66.9">10</text>
<text x="152.8" y="68.6">9</text>
<text x="152.8" y="70.3">8</text>
<text x="168.1" y="66.9">17</text>
<text x="168.1" y="68.6">18</text>
<text x="168.1" y="70.3">19</text>
<text x="64.5" y="77.2">G11</text>
<text x="65.5" y="72.1">N1</text>
<text x="65.8" y="73.8">L2</text>
<text x="97.6" y="72.1">D1</text>
<text x="97.6" y="73.8">E2</text>
<text x="97.6" y="75.5">E3</text>
<text x="97.6" y="77.2">C1</text>
<text x="151.8" y="77.2">27</text>
<text x="152.8" y="72.1">7</text>
<text x="152.8" y="73.8">6</text>
<text x="152.8" y="75.5">5</text>
<text x="168.1" y="77.2">22</text>
<text x="168.1" y="72.1">20</text>
<text x="168.1" y="73.8">21</text>
<text x="65.6" y="80.7">K5</text>
<text x="97.6" y="78.9">B1</text>
<text x="97.6" y="80.7">D3</text>
<text x="97.6" y="82.4">C2</text>
<text x="151.8" y="78.9">26</text>
<text x="151.8" y="80.7">23</text>
<text x="151.8" y="82.4">25</text>
<text x="168.1" y="78.9">24</text>
<text x="168.1" y="82.4">31</text>
<text x="65.3" y="87.6">M2</text>
<text x="65.8" y="84.1">L4</text>
<text x="97.6" y="84.1">A1</text>
<text x="97.6" y="85.8">D4</text>
<text x="97.6" y="87.6">D5</text>
<text x="97.6" y="89.3">C3</text>
<text x="151.8" y="85.8">28</text>
<text x="151.8" y="87.6">29</text>
<text x="152.8" y="84.1">4</text>
<text x="152.8" y="89.3">3</text>
<text x="168.1" y="85.8">1</text>
<text x="35.7" y="91">3</text>
<text x="42.5" y="91">4</text>
<text x="65.3" y="94.4">M3</text>
<text x="65.5" y="91">N2</text>
<text x="97.6" y="91">B2</text>
<text x="97.6" y="92.7">B3</text>
<text x="97.6" y="94.4">B4</text>
<text x="152.8" y="91">2</text>
<text x="35.7" y="99.6">5</text>
<text x="42.5" y="99.6">6</text>
<text x="64.5" y="99.6">N13</text>
<text x="97.6" y="96.2">A2</text>
<text x="97.6" y="97.9">A3</text>
<text x="97.6" y="99.6">C5</text>
<text x="64.6" y="106.5">K12</text>
<text x="64.8" y="103.1">L12</text>
<text x="97.6" y="106.5">K1</text>
<text x="97.6" y="103.1">K2</text>
<text x="97.6" y="104.8">K3</text>
<text x="35.7" y="108.2">9</text>
<text x="42.5" y="108.2">8</text>
<text x="64.5" y="110">C11</text>
<text x="64.5" y="113.4">D10</text>
<text x="97.6" y="108.2">J2</text>
<text x="97.6" y="110">L1</text>
<text x="97.6" y="111.7">M1</text>
<text x="34.8" y="116.9">11</text>
<text x="42.5" y="116.9">10</text>
<text x="64.6" y="116.9">A13</text>
<text x="97.6" y="115.1">M6</text>
<text x="97.6" y="116.9">N6</text>
<text x="157.9" y="116.9">1</text>
<text x="164.7" y="116.9">2</text>
<text x="34.8" y="125.5">13</text>
<text x="42.5" y="125.5">12</text>
<text x="64.5" y="125.5">D11</text>
<text x="64.6" y="120.3">K11</text>
<text x="97.6" y="123.8">L6</text>
<text x="97.6" y="125.5">N5</text>
<text x="97.6" y="120.3">K9</text>
<text x="64.6" y="128.9">E11</text>
<text x="97.6" y="128.9">B11</text>
<text x="97.6" y="130.7">C10</text>
<text x="151.8" y="130.7">12</text>
<text x="64.5" y="132.4">C13</text>
<text x="64.6" y="135.8">B13</text>
<text x="97.6" y="132.4">B10</text>
<text x="97.6" y="134.1">A12</text>
<text x="97.6" y="135.8">C9</text>
<text x="97.6" y="137.6">B9</text>
<text x="151.8" y="132.4">11</text>
<text x="151.8" y="134.1">10</text>
<text x="152.8" y="135.8">9</text>
<text x="152.8" y="137.6">8</text>
<text x="169.9" y="134.1">14</text>
<text x="169.9" y="135.8">14</text>
<text x="169.9" y="137.6">15</text>
<text x="64.5" y="139.3">C12</text>
<text x="65.5" y="142.7">D9</text>
<text x="97.6" y="139.3">A10</text>
<text x="97.6" y="141">A9</text>
<text x="97.6" y="142.7">B8</text>
<text x="152.8" y="139.3">7</text>
<text x="152.8" y="141">6</text>
<text x="152.8" y="142.7">5</text>
<text x="169.9" y="139.3">17</text>
<text x="169.9" y="141">18</text>
<text x="169.9" y="142.7">19</text>
<text x="64.6" y="146.2">E10</text>
<text x="97.6" y="144.4">A8</text>
<text x="97.6" y="146.2">B7</text>
<text x="97.6" y="147.9">C7</text>
<text x="97.6" y="149.6">A6</text>
<text x="151.8" y="144.4">27</text>
<text x="151.8" y="146.2">26</text>
<text x="151.8" y="147.9">23</text>
<text x="151.8" y="149.6">25</text>
<text x="169.9" y="149.6">22</text>
<text x="169.9" y="144.4">20</text>
<text x="169.9" y="146.2">21</text>
<text x="64.7" y="151.3">F12</text>
<text x="64.7" y="154.8">F13</text>
<text x="97.6" y="151.3">B6</text>
<text x="97.6" y="153.1">C6</text>
<text x="97.6" y="154.8">A5</text>
<text x="151.8" y="153.1">28</text>
<text x="152.8" y="151.3">4</text>
<text x="152.8" y="154.8">3</text>
<text x="169.9" y="151.3">30</text>
<text x="169.9" y="153.1">24</text>
<text x="169.9" y="154.8">29</text>
<text x="64.3" y="161.7">M13</text>
<text x="64.8" y="158.2">L13</text>
<text x="97.6" y="158.2">M9</text>
<text x="97.6" y="161.7">L8</text>
<text x="151.8" y="156.5">31</text>
<text x="152.8" y="158.2">2</text>
<text x="64.6" y="165.1">B12</text>
<text x="97.6" y="163.4">N9</text>
<text x="97.6" y="165.1">N10</text>
<text x="64.6" y="172">E13</text>
<text x="64.7" y="168.6">F11</text>
<text x="97.6" y="168.6">L9</text>
<text x="97.6" y="172">N3</text>
<text x="97.6" y="173.8">L5</text>
<text x="64.6" y="177.2">E12</text>
<text x="97.6" y="175.5">M5</text>
<text x="97.6" y="178.9">M10</text>
<text x="64.5" y="180.7">G12</text>
<text x="64.5" y="184.1">H13</text>
<text x="97.6" y="182.4">M12</text>
<text x="97.6" y="185.8">M11</text>
<text x="64.5" y="187.5">H12</text>
<text x="64.8" y="191">L11</text>
<text x="64.6" y="194.5">K13</text>
<text x="64.9" y="197.9">J13</text>
<text x="151.8" y="196.2">14</text>
<text x="151.8" y="197.9">12</text>
<text x="169.9" y="196.2">5</text>
<text x="169.9" y="197.9">18</text>
<text x="200.9" y="194.5">1</text>
<text x="200.9" y="196.2">2</text>
<text x="200.9" y="197.9">3</text>
<text x="64.5" y="201.3">H11</text>
<text x="151.8" y="199.6">17</text>
<text x="152.8" y="203.1">2</text>
<text x="169.9" y="199.6">3</text>
<text x="169.9" y="201.3">20</text>
<text x="200.9" y="199.6">4</text>
<text x="200.9" y="201.3">5</text>
<text x="200.9" y="203.1">6</text>
<text x="64.5" y="208.2">N11</text>
<text x="64.5" y="204.8">N12</text>
<text x="151.8" y="208.2">19</text>
<text x="152.8" y="204.8">1</text>
<text x="152.8" y="206.5">4</text>
<text x="169.9" y="204.8">8</text>
<text x="169.9" y="206.5">13</text>
<text x="169.9" y="208.2">11</text>
<text x="169.9" y="210">15</text>
<text x="200.9" y="204.8">7</text>
<text x="200.9" y="206.5">8</text>
<text x="200.9" y="208.2">9</text>
<text x="151.8" y="211.7">10</text>
<text x="151.8" y="213.4">16</text>
<text x="72.7" y="216.7" transform="rotate(90 72.7 216.7)">N4</text>
<text x="74.4" y="216.7" transform="rotate(90 74.4 216.7)">M7</text>
<text x="76.1" y="216.7" transform="rotate(90 76.1 216.7)">L3</text>
<text x="77.8" y="216.7" transform="rotate(90 77.8 216.7)">J3</text>
<text x="79.6" y="216.7" transform="rotate(90 79.6 216.7)">J10</text>
<text x="81.3" y="216.7" transform="rotate(90 81.3 216.7)">G13</text>
<text x="83" y="216.7" transform="rotate(90 83 216.7)">F1</text>
<text x="84.7" y="216.7" transform="rotate(90 84.7 216.7)">D2</text>
<text x="86.4" y="216.7" transform="rotate(90 86.4 216.7)">D12</text>
<text x="88.2" y="216.7" transform="rotate(90 88.2 216.7)">C4</text>
<text x="89.9" y="216.7" transform="rotate(90 89.9 216.7)">A4</text>
<text x="91.6" y="216.7" transform="rotate(90 91.6 216.7)">A7</text>
<text x="93.3" y="216.7" transform="rotate(90 93.3 216.7)">A11</text>
</g>
<g font-size="1.7" fill="#808080">
<text x="69.9" y="57.5">EXTAL</text>
<text x="76.3" y="56.3" transform="rotate(-90 76.3 56.3)">VCC</text>
<text x="78" y="56.3" transform="rotate(-90 78 56.3)">VCC</text>
<text x="79.7" y="56.3" transform="rotate(-90 79.7 56.3)">VCC</text>
<text x="81.4" y="56.3" transform="rotate(-90 81.4 56.3)">VCC</text>
<text x="83.2" y="56.3" transform="rotate(-90 83.2 56.3)">VCC</text>
<text x="84.9" y="56.3" transform="rotate(-90 84.9 56.3)">VCC</text>
<text x="86.6" y="56.3" transform="rotate(-90 86.6 56.3)">VCC</text>
<text x="88.3" y="56.3" transform="rotate(-90 88.3 56.3)">VCC</text>
<text x="92.1" y="55.7">FC0</text>
<text x="92.1" y="57.5">FC1</text>
<text x="92.1" y="59.2">FC2</text>
<text x="69.9" y="60.9">XTAL</text>
<text x="69.9" y="64.4">CLKO</text>
<text x="93.3" y="62.7">A1</text>
<text x="155.9" y="64.4">A0</text>
<text x="163.8" y="62.7">D0</text>
<text x="163.8" y="64.4">D1</text>
<text x="69.9" y="71.3">PB9</text>
<text x="69.9" y="69.5">PB8</text>
<text x="155.9" y="69.5">A3</text>
<text x="155.9" y="71.3">A4</text>
<text x="155.9" y="66.1">A1</text>
<text x="155.9" y="67.8">A2</text>
<text x="163.8" y="66.1">D2</text>
<text x="163.8" y="67.8">D3</text>
<text x="163.8" y="69.5">D4</text>
<text x="163.8" y="71.3">D5</text>
<text x="69.9" y="73">PB10</text>
<text x="69.9" y="74.7">PB11</text>
<text x="93.3" y="74.7">A8</text>
<text x="155.9" y="73">A5</text>
<text x="155.9" y="74.7">A6</text>
<text x="155.9" y="76.4">A7</text>
<text x="163.8" y="73">D6</text>
<text x="163.8" y="74.7">D7</text>
<text x="69.9" y="78.2">PA12</text>
<text x="69.9" y="81.6">WDOG</text>
<text x="155.9" y="78.2">A8</text>
<text x="155.9" y="79.9">A9</text>
<text x="155.9" y="81.6">A10</text>
<text x="155.9" y="83.3">A11</text>
<text x="163.1" y="83.3">WE</text>
<text x="163.5" y="79.9">OE</text>
<text x="163.6" y="78.2">CE</text>
<text x="69.9" y="85">TOUT1</text>
<text x="69.9" y="88.5">TOUT2</text>
<text x="92.4" y="88.5">A16</text>
<text x="155.9" y="85">A12</text>
<text x="155.9" y="86.8">A13</text>
<text x="155.9" y="88.5">A14</text>
<text x="162.5" y="86.8">VPP</text>
<text x="69.9" y="91.9">TIN1</text>
<text x="69.9" y="95.4">TIN2</text>
<text x="155.9" y="90.2">A15</text>
<text x="155.9" y="91.9">A16</text>
<text x="69.9" y="100.6">RCLK1</text>
<text x="92.4" y="100.6">A23</text>
<text x="69.9" y="104">TCLK1</text>
<text x="69.9" y="107.5">RTS1</text>
<text x="91.5" y="104">RMC</text>
<text x="92.1" y="107.5">CS0</text>
<text x="92.5" y="105.7">IAC</text>
<text x="69.9" y="110.9">CD1</text>
<text x="92.1" y="109.2">CS1</text>
<text x="92.1" y="110.9">CS2</text>
<text x="92.1" y="112.6">CS3</text>
<text x="69.9" y="114.4">CTS1</text>
<text x="69.9" y="117.8">RXD1</text>
<text x="92.5" y="117.8">RW</text>
<text x="93.1" y="116.1">AS</text>
<text x="69.9" y="121.2">TXD1</text>
<text x="89.6" y="121.2">DTACK</text>
<text x="92.1" y="124.7">LDS</text>
<text x="69.9" y="126.4">TCLK2</text>
<text x="69.9" y="129.9">CD2</text>
<text x="91.8" y="126.4">UDS</text>
<text x="93.2" y="129.9">D0</text>
<text x="155.9" y="131.6">A0</text>
<text x="69.9" y="133.3">RTS2</text>
<text x="69.9" y="136.8">CTS2</text>
<text x="155.9" y="136.8">A3</text>
<text x="155.9" y="133.3">A1</text>
<text x="155.9" y="135">A2</text>
<text x="165.5" y="135">D1</text>
<text x="165.5" y="136.8">D2</text>
<text x="69.9" y="143.7">RXD2</text>
<text x="69.9" y="140.2">RCLK2</text>
<text x="93.2" y="143.7">D8</text>
<text x="155.9" y="138.5">A4</text>
<text x="155.9" y="140.2">A5</text>
<text x="155.9" y="141.9">A6</text>
<text x="155.9" y="143.7">A7</text>
<text x="165.5" y="138.5">D3</text>
<text x="165.5" y="140.2">D4</text>
<text x="165.5" y="141.9">D5</text>
<text x="165.5" y="143.7">D6</text>
<text x="69.9" y="147.1">TXD2</text>
<text x="155.9" y="145.4">A8</text>
<text x="155.9" y="147.1">A9</text>
<text x="155.9" y="148.8">A10</text>
<text x="165.5" y="145.4">D7</text>
<text x="165.5" y="147.1">D8</text>
<text x="69.9" y="152.3">RCLK3</text>
<text x="69.9" y="155.7">TCLK3</text>
<text x="92.2" y="155.7">D15</text>
<text x="155.9" y="152.3">A12</text>
<text x="155.9" y="155.7">A14</text>
<text x="155.9" y="150.6">A11</text>
<text x="155.9" y="154">A13</text>
<text x="164.3" y="150.6">CS1</text>
<text x="164.3" y="152.3">CS2</text>
<text x="164.8" y="155.7">WE</text>
<text x="165.2" y="154">OE</text>
<text x="69.9" y="159.2">CD3</text>
<text x="90.7" y="159.2">BERR</text>
<text x="155.9" y="159.2">A16</text>
<text x="155.9" y="157.5">A15</text>
<text x="69.9" y="162.6">RTS3</text>
<text x="69.9" y="166.1">CTS3</text>
<text x="91.9" y="162.6">IPL0</text>
<text x="91.9" y="164.4">IPL1</text>
<text x="91.9" y="166.1">IPL2</text>
<text x="69.9" y="169.5">TXD3</text>
<text x="69.9" y="173">RXD3</text>
<text x="90.5" y="173">IACK1</text>
<text x="90.8" y="169.5">AVEC</text>
<text x="69.9" y="178.1">SDS2</text>
<text x="90.5" y="174.7">IACK6</text>
<text x="90.5" y="176.4">IACK7</text>
<text x="93" y="179.9">BR</text>
<text x="69.9" y="185.1">DACK</text>
<text x="69.9" y="181.6">DREQ</text>
<text x="92.9" y="183.3">BG</text>
<text x="69.9" y="191.9">BCLR</text>
<text x="69.9" y="188.5">DONE</text>
<text x="89.4" y="186.8">BGACK</text>
<text x="69.9" y="195.4">BUSW</text>
<text x="155.9" y="197.1">V+</text>
<text x="164.3" y="197.1">T1O</text>
<text x="69.9" y="202.3">FRZ</text>
<text x="69.9" y="198.8">DISCPU</text>
<text x="155.9" y="198.8">V-</text>
<text x="155.9" y="200.6">V-</text>
<text x="164.2" y="200.6">R1O</text>
<text x="164.2" y="202.3">R2O</text>
<text x="164.3" y="198.8">T2O</text>
<text x="69.9" y="209.2">RESET</text>
<text x="69.9" y="205.7">HALT</text>
<text x="155.9" y="204">T1I</text>
<text x="155.9" y="205.7">T2I</text>
<text x="155.9" y="207.5">R1I</text>
<text x="155.9" y="209.2">R2I</text>
<text x="164.5" y="205.7">C1+</text>
<text x="164.5" y="209.2">C2+</text>
<text x="164.9" y="207.5">C1-</text>
<text x="71.7" y="210.7" transform="rotate(90 71.7 210.7)">GND</text>
<text x="73.5" y="210.7" transform="rotate(90 73.5 210.7)">GND</text>
<text x="75.2" y="210.7" transform="rotate(90 75.2 210.7)">GND</text>
<text x="76.9" y="210.7" transform="rotate(90 76.9 210.7)">GND</text>
<text x="78.6" y="210.7" transform="rotate(90 78.6 210.7)">GND</text>
<text x="80.3" y="210.7" transform="rotate(90 80.3 210.7)">GND</text>
<text x="82.1" y="210.7" transform="rotate(90 82.1 210.7)">GND</text>
<text x="83.8" y="210.7" transform="rotate(90 83.8 210.7)">GND</text>
<text x="85.5" y="210.7" transform="rotate(90 85.5 210.7)">GND</text>
<text x="87.2" y="210.7" transform="rotate(90 87.2 210.7)">GND</text>
<text x="88.9" y="210.7" transform="rotate(90 88.9 210.7)">GND</text>
<text x="90.7" y="210.7" transform="rotate(90 90.7 210.7)">GND</text>
<text x="92.4" y="210.7" transform="rotate(90 92.4 210.7)">GND</text>
<text x="155.9" y="212.6">C2-</text>
<text x="155.9" y="214.4">C2-</text>
<text x="164.5" y="210.9">C2+</text>
</g>
</svg>
